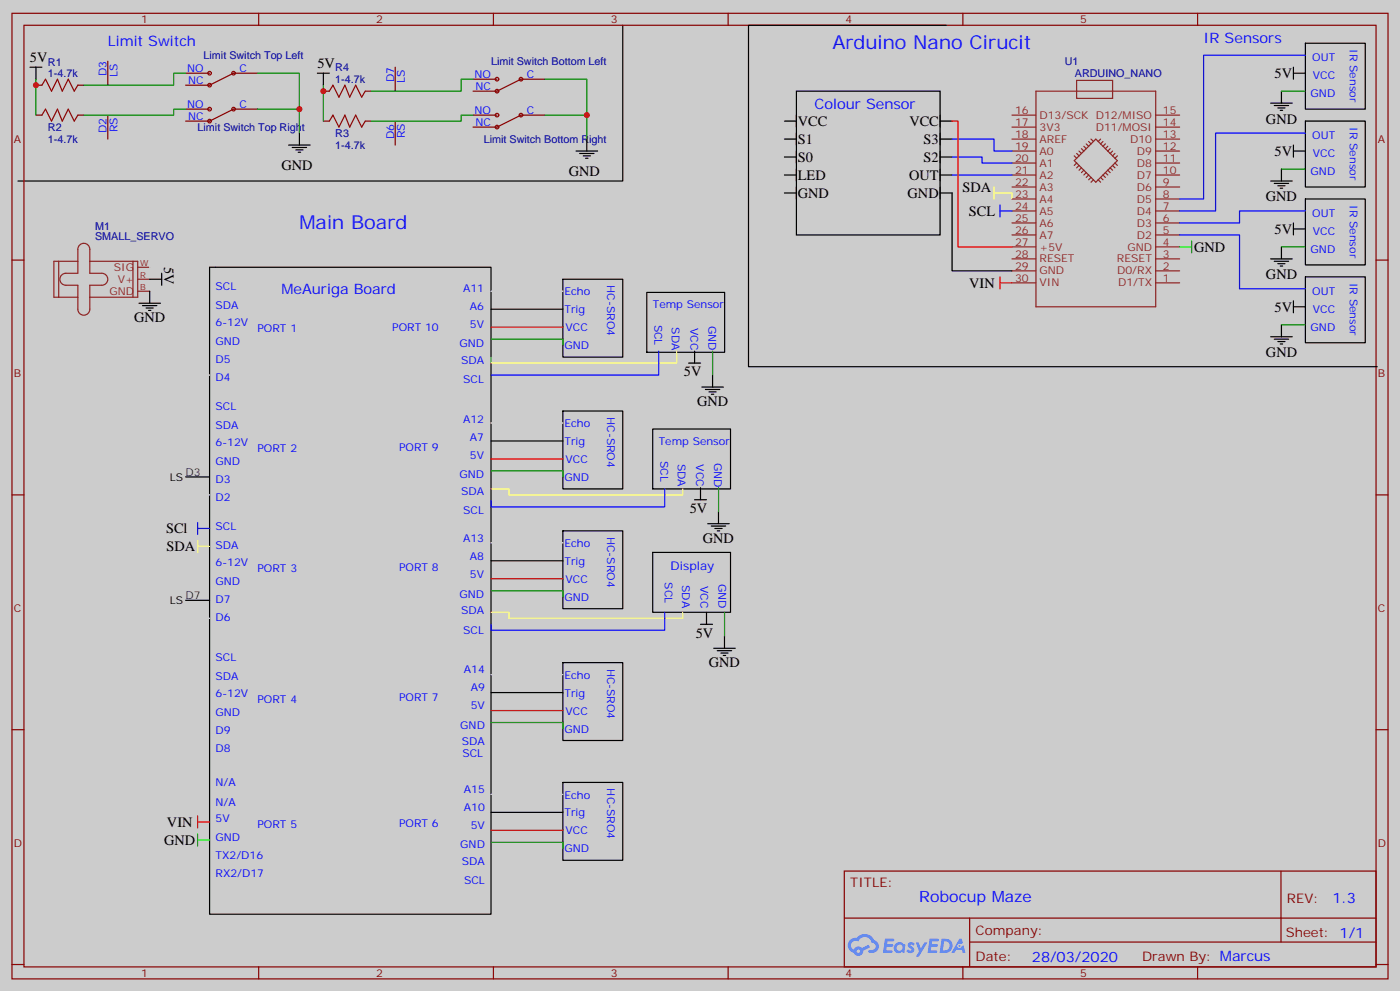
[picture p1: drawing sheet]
<svg xmlns="http://www.w3.org/2000/svg" width="412mm" height="292mm" viewBox="0 0 412 292" stroke-linecap="round" stroke-linejoin="round" font-family="sans-serif">
<path d="M0 0h412.4v291.8h-412.4z" fill="#ccc"/>
<g fill="none" stroke="#000" stroke-width=".35">
<path d="M183.4 7.4v45.9h-178.1M384.5 12.7h17.7v19.4h-17.7zM234.6 26.8h42.3v42.4h-42.3zM384.5 35.7h17.7v19.4h-17.7zM384.5 58.6h17.7v19.4h-17.7zM61.7 78.7h82.9v190.5h-82.9zM165.8 82.2h17.6v23h-17.6zM190.5 86.1h23v17.6h-23zM384.5 81.5h17.7v19.4h-17.7zM165.8 121h17.6v23h-17.6zM192.3 126.3h22.9v17.7h-22.9zM165.8 156.3h17.6v22.9h-17.6z"/>
<path d="M192.3 162.7h22.9v17.6h-22.9zM165.8 195.1h17.6v23h-17.6zM165.8 230.4h17.6v22.9h-17.6z"/>
</g>
<g fill="none" stroke="#870000" stroke-width=".35">
<path d="M3.5 3.9h405.4v284.4h-405.4zM7.1 7.4h398.2v277.3h-398.2zM76.2 3.9v3.5M145.3 3.9v3.5M214.5 3.9v3.5M283.6 3.9v3.5M352.8 3.9v3.5M3.5 76.6h3.6M405.3 76.6h3.6M3.5 145.7h3.6M405.3 145.7h3.6M3.5 214.9h3.6"/>
<path d="M405.3 214.9h3.6M248.7 256.5h156.6v28.2h-156.6zM377.3 256.5v20.9M248.7 270.4h156.5M285.6 277.4h119.6M285.6 270.4v14.1M3.5 284h3.6M76.2 284.7v3.6M145.3 284.7v3.6M214.5 284.7v3.6M283.6 284.7v3.6M352.8 284.7v3.6"/>
<path d="M405.3 284h3.6"/>
</g>
<g fill="#5487ff">
<path d="M267.7 277.7a1.22 1.22 0 0 1 1.7 .2l-.4 .6a.47 .47 0 0 0-.3-.4 .47 .47 0 0 0-.5 .2l.1 .2a1.14 1.14 0 0 1 .8 1.8 1.14 1.14 0 0 1-1.9 0l-.2-.2 .5-.6 .7 .5a.29 .29 0 0 0 .3-.3 .29 .29 0 0 0-.2-.3 1.04 1.04 0 0 1-.6-1.7z"/>
<path d="M260.7 276.4h2.4l.3 .2-.2 .5-1.8 .1-.1 .8h1.5l.3 .4-.3 .4h-1.6l-.2 1.1h1.7l.2 .3-.2 .3-2.6 .1z"/>
<path d="M273.8 276.4h2.4l.3 .2-.1 .5-1.8 .1-.2 .8h1.6l.3 .4-.4 .4h-1.6l-.1 1.1h1.7l.2 .3-.2 .3-2.6 .1z"/>
<path d="M282.6 276.4h.7l.3 1.3-.6 .3a.69 .69 0 0 0-1 .3 .69 .69 0 0 0 .4 .9 .69 .69 0 0 0 .9-.6l.5-.2 .6 2.2h-.8l-.2-.9h-1.8l-.5 .9h-.8z"/>
<path d="M269.8 277.5h.8l.6 1.8 1.1-1.8h.9l-2.6 4.2h-.8l.9-1.5z"/>
<path d="M277.4 276.4l-.6 4.2h1.3a2.11 2.11 0 0 0 2.5-2.1 2.11 2.11 0 0 0-2.5-2.1zM278.1 277.2a1.39 1.39 0 0 1 1.7 1.4 1.39 1.39 0 0 1-1.8 1.3h-.3z"/>
<path d="M263.7 278.1a1.54 1.54 0 0 0-.1 2.1 1.54 1.54 0 0 0 2.2 .1l.6 .3 .3-2.3-.2-.3h-.4a1.49 1.49 0 0 0-2.4 .1zM264 279.1a.94 .94 0 0 1 1.8 0 .94 .94 0 0 1-1.8 0z"/>
<path d="M250.4 276.8a2.18 2.18 0 0 0 1.1 3.7 1.44 1.44 0 0 0 1.6 .9 1.44 1.44 0 0 0 1.2-1.4l2-1-.5-.8-1.9 1a1.47 1.47 0 0 0-2.4 .4 1.39 1.39 0 0 1-.7-1.9 1.39 1.39 0 0 1 2-.5 2.12 2.12 0 0 1 2.2-1.3 2.12 2.12 0 0 1 1.9 1.7 1.14 1.14 0 0 1 1.1 1.4 1.14 1.14 0 0 1-1.7 .7 .43 .43 0 0 0-.5 .4 .43 .43 0 0 0 .4 .5 1.98 1.98 0 0 0 2.5-1.2 1.98 1.98 0 0 0-1.2-2.6 3.1 3.1 0 0 0-5.3-.6l-.9 .1zM252.3 280.1a.55 .55 0 0 1 1.1 0 .55 .55 0 0 1-1.1 0z"/>
<circle cx="282.6" cy="278.5" r=".26"/>
</g>
<path d="M12.3 25.1l1.1-1.8 1.8 3.5 1.7-3.5 1.4 3.5 1.8-3.5 1.8 3.5 1-1.7M12.3 33.9l1.1-1.8 1.8 3.6 1.7-3.6 1.4 3.6 1.8-3.6 1.8 3.6 1-1.8M97 35.7l1.1-1.8 1.7 3.5 1.8-3.5 1.4 3.5 1.8-3.5 1.7 3.5 1.1-1.7M97 26.8l1.1-1.7 1.7 3.5 1.8-3.5 1.4 3.5 1.8-3.5 1.7 3.5 1.1-1.8" fill="none" stroke="#a10000" stroke-width=".35"/>
<g fill="none" stroke="#870000" stroke-width=".35">
<path d="M31.7 18v7.1M116.4 19.8v7M10.6 25.1h1.7M10.6 33.9h1.7M22.9 25.1h1.8M22.9 33.9h1.8M31.7 33.9v7.1M54.7 25.1h7M54.7 21.6h7M54.7 32.1h7M54.7 35.7h7M68.8 21.6h7"/>
<path d="M68.8 32.1h7M95.2 35.7h1.8M95.2 26.8h1.8M107.6 35.7h1.8M107.6 26.8h1.8M116.4 35.7v7M139.3 33.9h7.1M139.3 37.4h7.1M139.3 23.3h7.1M139.3 26.8h7.1M153.5 33.9h7M153.5 23.3h7"/>
</g>
<g fill="none" stroke="#900" stroke-width=".35">
<path d="M68.8 21.6l-7.1 3.5M68.8 32.1l-7.1 3.6M153.5 33.9l-7.1 3.5M153.5 23.3l-7.1 3.5"/>
<circle cx="61.7" cy="25.1" r=".53"/>
<circle cx="61.7" cy="21.6" r=".53"/>
<circle cx="61.7" cy="35.7" r=".53"/>
<circle cx="61.7" cy="32.1" r=".53"/>
<circle cx="68.8" cy="32.1" r=".53"/>
<circle cx="68.8" cy="21.6" r=".53"/>
<circle cx="146.4" cy="37.4" r=".53"/>
<circle cx="146.4" cy="33.9" r=".53"/>
<circle cx="146.4" cy="26.8" r=".53"/>
<circle cx="146.4" cy="23.3" r=".53"/>
<circle cx="153.5" cy="33.9" r=".53"/>
<circle cx="153.5" cy="23.3" r=".53"/>
</g>
<g fill="none" stroke="#8c2424" stroke-width=".35">
<path d="M298.1 37.4h7.1M298.1 33.9h7.1M305.2 26.8h35.2v63.5h-35.2zM317.1 23.7h10.6v5.3h-10.6zM340.4 37.4h7.1M340.4 33.9h7.1M298.1 41h7.1M298.1 44.5h7.1M298.1 48h7.1M298.1 51.5h7.1M298.1 55.1h7.1M298.1 58.6h7.1"/>
<path d="M316.4 45.9l.7 .7M317.1 45.2l.8 .7M317.1 48l-.7 .7M317.9 44.5l.7 .7M317.9 48.7l-.8 .7M318.6 43.8l.7 .7M318.6 49.4l-.7 .7M319.3 43.1l.7 .7M319.3 50.1l-.7 .7M320 42.4l.7 .7M320 50.8l-.7 .7M320.7 41.7l.7 .7"/>
<path d="M320.7 51.5l-.7 .7M321.4 41l.7 .7M321.4 52.2l-.7 .8M322.1 53l-.7 .7M322.8 41l6.3 6.3-6.3 6.4-6.4-6.4zM323.5 53l.7 .7M324.2 52.2l.7 .8M324.2 41l-.7 .7M324.9 51.5l.7 .7M324.9 41.7l-.7 .7M325.6 42.4l-.7 .7M325.6 50.8l.7 .7"/>
<path d="M326.3 50.1l.7 .7M326.3 43.1l-.7 .7M327 43.8l-.7 .7M327 49.4l.7 .7M327.7 48.7l.7 .7M327.7 44.5l-.7 .7M328.4 48l.7 .7M328.4 45.2l-.7 .7M329.1 45.9l-.7 .7M340.4 41h7.1M340.4 44.5h7.1M340.4 48h7.1"/>
<path d="M340.4 51.5h7.1M340.4 55.1h7.1M340.4 58.6h7.1M17.3 76.9v10.6M22.9 76.9h-7v10.6h7M23.4 72.2a1.76 1.76 0 0 1 2-.4 1.76 1.76 0 0 1 1.1 1.6v7.1h3.5a1.76 1.76 0 0 1 1.8 1.7 1.76 1.76 0 0 1-1.8 1.8h-3.5v7.1a1.76 1.76 0 0 1-1.8 1.7 1.76 1.76 0 0 1-1.8-1.7v-7.1h-3.5a1.76 1.76 0 0 1-1.8-1.8 1.76 1.76 0 0 1 1.8-1.7h3.5v-7.1zM26.5 76.9h14.1v10.6h-14.1M39.2 76.9v10.6M40.6 78.7h3.5M298.1 62.1h7.1M298.1 65.7h7.1M298.1 69.2h7.1"/>
<path d="M298.1 72.7h7.1M298.1 76.2h7.1M298.1 79.8h7.1M340.4 62.1h7.1M340.4 65.7h7.1M340.4 69.2h7.1M340.4 72.7h7.1M340.4 76.2h7.1M340.4 79.8h7.1M40.6 82.2h3.5M40.6 85.8h3.5M298.1 83.3h7.1"/>
<path d="M340.4 83.3h7.1"/>
</g>
<path d="M44.1 78.7v-1.8h8.8v33.6h8.8M54.7 145.7h7M54.7 182.1h7" fill="none" stroke="#fff" stroke-width=".35"/>
<g fill="none" stroke="#000" stroke-width=".35">
<path d="M8.8 19.8h3.5M10.6 19.8v3.5M278.7 7.4h-58.2v100.6h185.2M381 19.8v3.5M88.2 39.2v3.5M93.5 21.6h3.5M95.2 21.6v3.5M231.1 35.7h3.5M234.6 33.9v3.5M234.6 39.2v3.5M276.9 35.7h3.6M276.9 33.9v3.5"/>
<path d="M276.9 39.2v3.5M374.3 30.4h6.3M375.4 31.1h4.2M376.4 31.8h2.1M377.1 32.5h.7M377.5 26.8v3.6M381 21.6h3.5M85 42.7h6.4M86.1 43.4h4.2M87.1 44.1h2.2M87.8 44.8h.7M169.7 44.5h6.3"/>
<path d="M170.7 45.2h4.3M171.8 45.9h2.1M172.5 46.6h.7M172.9 41v3.5M231.1 41h3.5M231.1 46.2h3.5M231.1 51.5h3.5M231.1 56.8h3.5M234.6 44.5v3.5M234.6 49.8v3.5M234.6 55.1v3.5M276.9 56.8h3.6v23h17.6"/>
<path d="M276.9 44.5v3.5M276.9 49.8v3.5M276.9 55.1v3.5M276.9 41h3.6M276.9 46.2h3.6M276.9 51.5h3.6M374.3 53.3h6.3M375.4 54h4.2M376.4 54.7h2.1M377.1 55.4h.7M377.5 49.8v3.5M381 42.7v3.5"/>
<path d="M381 44.5h3.5M374.3 76.2h6.3M375.4 76.9h4.2M376.4 77.6h2.1M377.1 78.4h.7M377.5 72.7v3.5M381 65.7v3.5M381 67.4h3.5M40.9 89.3h6.4M42 90h4.2M43 90.7h2.2M43.7 91.4h.7"/>
<path d="M44.1 85.8v3.5M44.1 82.2h3.5M47.6 80.5v3.5M144.6 91.1h21.2M374.3 99.2h6.3M375.4 99.9h4.2M377.5 95.6v3.6M381 88.6v3.5M381 90.3h3.5M202.8 106.9h3.6M204.6 103.4v3.5M206.7 114h6.4"/>
<path d="M207.8 114.7h4.2M208.8 115.4h2.2M209.5 116.1h.8M209.9 110.5v3.5M376.4 100.6h2.1M377.1 101.3h.7M144.6 129.9h21.2M54.7 140.4h7M204.6 147.2h3.5M206.4 143.6v3.6M208.5 154.2h6.3M209.5 154.9h4.3"/>
<path d="M210.6 155.6h2.1M211.3 156.3h.7M211.6 150.7v3.5M54.7 176.8h7M144.6 165.1h21.2M206.4 183.8h3.5M208.1 180.3v3.5M210.2 190.9h6.4M211.3 191.6h4.2M212.3 192.3h2.2M213.1 193h.7M213.4 187.4v3.5"/>
<path d="M144.6 203.9h21.2M144.6 239.2h21.2"/>
</g>
<g fill="none" stroke="#00f" stroke-width=".35">
<path d="M384.5 16.3h-30v42.3h-7M384.5 39.2h-26.4v22.9h-10.6M280.5 41h12.3v3.5h5.3M280.5 46.2h8.8v1.8h8.8M280.5 51.5h17.6M294.6 62.1h3.5M294.6 60.4v3.5M347.5 69.2h17.6v15.9h19.4M384.5 62.1h-19.4v3.6h-17.6M194 103.4v7.1h-49.4M58.2 155.6h3.5M58.2 153.8v3.6"/>
<path d="M195.8 144v5.3h-51.2v-1.8M195.8 180.3v5.3h-51.2v-1.8"/>
</g>
<path d="M292.8 56.8h5.3v1.8M292.8 55.1v3.5M199.3 103.4v3.5h-54.7v-1.7M58.2 159.1v3.6M144.6 144h5.3v1.7h51.2v-1.7M58.2 160.9h3.5M144.6 180.3h5.3v1.8h51.2v-1.8" fill="none" stroke="#ff0" stroke-width=".35"/>
<path d="M347.5 72.7h3.5M351 70.9v3.6M58.2 247.3h3.5M58.2 245.6v3.5" fill="none" stroke="#0f0" stroke-width=".35"/>
<path d="M280.5 35.7h1.7v37h15.9M144.6 96.3h21.2M294.6 83.3h3.5M294.6 81.5v3.6M144.6 135.1h21.2M144.6 170.4h21.2M144.6 209.2h21.2M58.2 242h3.5M58.2 240.3v3.5M144.6 244.5h21.2" fill="none" stroke="#f00" stroke-width=".35"/>
<g fill="none" stroke="#008700" stroke-width=".35">
<path d="M10.6 23.3v10.6M54.7 21.6h-3.5v3.5h-26.5M54.7 32.1h-3.5v1.8h-26.5M75.8 21.6h12.4v17.6M75.8 32.1h12.4M95.2 25.1v10.6M139.3 33.9h-3.5v1.8h-26.4M139.3 23.3h-3.5v3.5h-26.4M160.5 23.3h12.4v17.7M160.5 33.9h12.4M377.5 26.8h7M377.5 49.8h7"/>
<path d="M377.5 72.7h7M144.6 99.9h21.2v1.7M377.5 95.6h7M209.9 103.4v7.1M144.6 138.7h21.2v1.7M211.7 143.6v7.1M144.6 174h21.2v1.7M213.4 180.3v7.1M144.6 212.8h21.2v1.7M144.6 248h21.2v1.8"/>
</g>
<g fill="#fff" stroke="#fff" stroke-width=".35">
<path d="M144.6 233.9h21.2z"/>
<path d="M144.6 198.6h21.2z"/>
<path d="M144.6 159.8h21.2z"/>
<path d="M144.6 124.6h21.2z"/>
<path d="M144.6 85.8h21.2z"/>
</g>
<g fill="#c00">
<circle cx="95.3" cy="26.8" r=".88"/>
<circle cx="172.9" cy="33.9" r=".88"/>
<circle cx="88.2" cy="32.1" r=".88"/>
<circle cx="10.6" cy="25.1" r=".88"/>
</g>
<g font-size="5.6" fill="#00f">
<text x="245.2" y="14.5">Arduino Nano Cirucit</text>
<text x="88.2" y="67.4">Main Board</text>
</g>
<text font-size="4.6" fill="#00f" x="270.8" y="265.5">Robocup Maze</text>
<g font-size="4.2" fill="#00f">
<text x="31.7" y="13.4">Limit Switch</text>
<text x="354.5" y="12.7">IR Sensors</text>
<text x="239.9" y="32.1">Colour Sensor</text>
<text x="82.9" y="86.5">MeAuriga Board</text>
<text x="392.5" y="265.8">1.3</text>
<text x="304" y="283.1">28/03/2020</text>
</g>
<g font-size="4.2">
<text x="8.8" y="18.3">5V</text>
<text x="93.5" y="20.1">5V</text>
<text x="375.4" y="22.9">5V</text>
<text x="235" y="37.1">VCC</text>
<text x="267.9" y="37.1">VCC</text>
<text x="372.9" y="36.4">GND</text>
<text x="235" y="47.6">S0</text>
<text x="235" y="42.3">S1</text>
<text x="272.1" y="42.3">S3</text>
<text x="272.1" y="47.6">S2</text>
<text x="375.4" y="45.9">5V</text>
<text x="82.9" y="50.1">GND</text>
<text x="167.6" y="51.8">GND</text>
<text x="235" y="52.9">LED</text>
<text x="267.8" y="52.9">OUT</text>
<text x="235" y="58.2">GND</text>
<text x="267.4" y="58.2">GND</text>
<text x="283.5" y="56.5">SDA</text>
<text x="372.9" y="59.3">GND</text>
<text x="285.4" y="63.5">SCL</text>
<text x="375.4" y="68.8">5V</text>
<text x="351.7" y="74.1">GND</text>
<text x="48.3" y="78.7" transform="rotate(90 48.3 78.7)">5V</text>
<text x="372.9" y="82.2">GND</text>
<text x="285.5" y="84.7">VIN</text>
<text x="39.5" y="94.9">GND</text>
<text x="375.4" y="91.7">5V</text>
<text x="372.9" y="105.2">GND</text>
<text x="201.4" y="110.8">5V</text>
<text x="205.3" y="119.6">GND</text>
<text x="203.2" y="151">5V</text>
<text x="48.9" y="157">SCl</text>
<text x="207.1" y="159.9">GND</text>
<text x="49" y="162.3">SDA</text>
<text x="204.9" y="187.7">5V</text>
<text x="208.8" y="196.5">GND</text>
<text x="49.2" y="243.5">VIN</text>
<text x="48.3" y="248.7">GND</text>
</g>
<g font-size="3.9" fill="#800">
<text x="250.5" y="261.1">TITLE:</text>
<text x="379.1" y="265.8">REV:</text>
<text x="287.4" y="275.3">Company:</text>
<text x="378.7" y="275.9">Sheet: 1/1</text>
<text x="287.4" y="283">Date:</text>
<text x="336.4" y="283.1">Drawn By: Marcus</text>
</g>
<text font-size="3.5" fill="#00f" x="197.6" y="168">Display</text>
<g font-size="3.2" fill="#800">
<text x="41.6" y="6.9">1</text>
<text x="110.8" y="6.9">2</text>
<text x="179.9" y="6.9">3</text>
<text x="249.1" y="6.9">4</text>
<text x="318.2" y="6.9">5</text>
<text x="4.1" y="42">A</text>
<text x="405.9" y="42">A</text>
<text x="4.1" y="111.2">B</text>
<text x="405.9" y="111.2">B</text>
<text x="4.1" y="180.3">C</text>
<text x="405.9" y="180.3">C</text>
<text x="4.1" y="249.4">D</text>
<text x="405.9" y="249.4">D</text>
<text x="41.6" y="287.7">1</text>
<text x="110.8" y="287.7">2</text>
<text x="179.9" y="287.7">3</text>
<text x="249.1" y="287.7">4</text>
<text x="318.2" y="287.7">5</text>
</g>
<g font-size="3.2" fill="#000080">
<text x="60" y="17.5">Limit Switch Top Left</text>
<text x="14.1" y="22.8">1-4.7k</text>
<text x="14.1" y="19.3">R1</text>
<text x="98.8" y="21.1">R4</text>
<text x="144.6" y="19.2">Limit Switch Bottom Left</text>
<text x="313.6" y="19.2">U1</text>
<text x="316.6" y="22.6">ARDUINO_NANO</text>
<text x="98.8" y="24.6">1-4.7k</text>
<text x="14.1" y="38.7">R2</text>
<text x="58.2" y="38.7">Limit Switch Top Right</text>
<text x="98.8" y="40.5">R3</text>
<text x="14.1" y="42.2">1-4.7k</text>
<text x="98.8" y="44">1-4.7k</text>
<text x="142.5" y="42.1">Limit Switch Bottom Right</text>
<text x="28" y="70.6">SMALL_SERVO</text>
<text x="28" y="67.6">M1</text>
</g>
<g font-size="3.2" fill="#00f">
<text x="397.6" y="14.5" transform="rotate(90 397.6 14.5)">IR Sensor</text>
<text x="31.4" y="22.5" transform="rotate(-90 31.4 22.5)">D3</text>
<text x="34.6" y="22.6" transform="rotate(-90 34.6 22.6)">LS</text>
<text x="55.1" y="21.2">NO</text>
<text x="70.6" y="21.2">C</text>
<text x="139.8" y="23">NO</text>
<text x="155.2" y="23">C</text>
<text x="386.6" y="18">OUT</text>
<text x="386.7" y="23.3">VCC</text>
<text x="55.4" y="24.7">NC</text>
<text x="116.1" y="24.2" transform="rotate(-90 116.1 24.2)">D7</text>
<text x="119.2" y="24.4" transform="rotate(-90 119.2 24.4)">LS</text>
<text x="140" y="26.5">NC</text>
<text x="386.1" y="28.6">GND</text>
<text x="55.1" y="31.8">NO</text>
<text x="55.4" y="35.3">NC</text>
<text x="70.6" y="31.8">C</text>
<text x="139.8" y="33.5">NO</text>
<text x="155.2" y="33.5">C</text>
<text x="31.4" y="39.2" transform="rotate(-90 31.4 39.2)">D2</text>
<text x="34.6" y="39" transform="rotate(-90 34.6 39)">RS</text>
<text x="116.1" y="41" transform="rotate(-90 116.1 41)">D6</text>
<text x="119.2" y="40.7" transform="rotate(-90 119.2 40.7)">RS</text>
<text x="140" y="37.1">NC</text>
<text x="386.6" y="41">OUT</text>
<text x="397.6" y="37.4" transform="rotate(90 397.6 37.4)">IR Sensor</text>
<text x="386.7" y="46.2">VCC</text>
<text x="386.1" y="51.5">GND</text>
<text x="386.6" y="63.9">OUT</text>
<text x="397.6" y="60.4" transform="rotate(90 397.6 60.4)">IR Sensor</text>
<text x="386.7" y="69.2">VCC</text>
<text x="386.1" y="74.5">GND</text>
<text x="178.9" y="84" transform="rotate(90 178.9 84)">HC-SRO4</text>
<text x="397.6" y="83.3" transform="rotate(90 397.6 83.3)">IR Sensor</text>
<text x="63.5" y="85.4">SCL</text>
<text x="136.4" y="86">A11</text>
<text x="166.3" y="87">Echo</text>
<text x="386.6" y="86.8">OUT</text>
<text x="63.5" y="96">6-12V</text>
<text x="63.5" y="91.1">SDA</text>
<text x="138.4" y="91.3">A6</text>
<text x="166.2" y="92.3">Trig</text>
<text x="192.3" y="90.7">Temp Sensor</text>
<text x="192.8" y="95.6" transform="rotate(90 192.8 95.6)">SCL</text>
<text x="386.7" y="92.1">VCC</text>
<text x="63.5" y="101.6">GND</text>
<text x="75.8" y="97.8">PORT 1</text>
<text x="115.5" y="97.4">PORT 10</text>
<text x="138.4" y="96.6">5V</text>
<text x="166.6" y="97.6">VCC</text>
<text x="197.9" y="96.3" transform="rotate(90 197.9 96.3)">SDA</text>
<text x="203.4" y="96.5" transform="rotate(90 203.4 96.5)">VCC</text>
<text x="208.7" y="96" transform="rotate(90 208.7 96)">GND</text>
<text x="386.1" y="97.4">GND</text>
<text x="63.5" y="106.9">D5</text>
<text x="135.3" y="102.2">GND</text>
<text x="135.8" y="107.2">SDA</text>
<text x="166.3" y="102.8">GND</text>
<text x="63.5" y="112.2">D4</text>
<text x="136.5" y="112.8">SCL</text>
<text x="63.5" y="120.8">SCL</text>
<text x="136.4" y="124.5">A12</text>
<text x="166.3" y="125.8">Echo</text>
<text x="178.9" y="122.8" transform="rotate(90 178.9 122.8)">HC-SRO4</text>
<text x="63.5" y="126.4">SDA</text>
<text x="63.5" y="131.4">6-12V</text>
<text x="138.4" y="129.8">A7</text>
<text x="166.2" y="131.1">Trig</text>
<text x="194" y="130.9">Temp Sensor</text>
<text x="63.5" y="137">GND</text>
<text x="75.8" y="133.1">PORT 2</text>
<text x="117.6" y="132.8">PORT 9</text>
<text x="138.4" y="135">5V</text>
<text x="166.6" y="136.4">VCC</text>
<text x="194.5" y="135.8" transform="rotate(90 194.5 135.8)">SCL</text>
<text x="199.7" y="136.6" transform="rotate(90 199.7 136.6)">SDA</text>
<text x="205.1" y="136.8" transform="rotate(90 205.1 136.8)">VCC</text>
<text x="210.4" y="136.2" transform="rotate(90 210.4 136.2)">GND</text>
<text x="63.5" y="142.3">D3</text>
<text x="135.3" y="140.7">GND</text>
<text x="166.3" y="141.6">GND</text>
<text x="63.5" y="147.6">D2</text>
<text x="135.8" y="145.6">SDA</text>
<text x="136.5" y="151.3">SCL</text>
<text x="63.5" y="156.1">SCL</text>
<text x="63.5" y="161.7">SDA</text>
<text x="136.4" y="159.7">A13</text>
<text x="166.3" y="161.1">Echo</text>
<text x="178.9" y="158.1" transform="rotate(90 178.9 158.1)">HC-SRO4</text>
<text x="63.5" y="166.7">6-12V</text>
<text x="138.4" y="165">A8</text>
<text x="166.2" y="166.3">Trig</text>
<text x="63.5" y="172.3">GND</text>
<text x="75.8" y="168.4">PORT 3</text>
<text x="117.6" y="168.1">PORT 8</text>
<text x="138.4" y="170.3">5V</text>
<text x="166.6" y="171.6">VCC</text>
<text x="195.8" y="171.5" transform="rotate(90 195.8 171.5)">SCL</text>
<text x="200.9" y="172.3" transform="rotate(90 200.9 172.3)">SDA</text>
<text x="206.4" y="172.5" transform="rotate(90 206.4 172.5)">VCC</text>
<text x="211.7" y="171.9" transform="rotate(90 211.7 171.9)">GND</text>
<text x="63.5" y="177.6">D7</text>
<text x="135.3" y="176">GND</text>
<text x="166.3" y="176.9">GND</text>
<text x="63.5" y="182.9">D6</text>
<text x="135.8" y="180.9">SDA</text>
<text x="136.5" y="186.5">SCL</text>
<text x="63.5" y="194.5">SCL</text>
<text x="178.9" y="196.9" transform="rotate(90 178.9 196.9)">HC-SRO4</text>
<text x="63.5" y="200.2">SDA</text>
<text x="136.7" y="198.3">A14</text>
<text x="138.7" y="203.6">A9</text>
<text x="166.3" y="199.9">Echo</text>
<text x="63.5" y="205.1">6-12V</text>
<text x="75.8" y="206.9">PORT 4</text>
<text x="117.6" y="206.5">PORT 7</text>
<text x="138.7" y="208.9">5V</text>
<text x="166.2" y="205.1">Trig</text>
<text x="63.5" y="210.7">GND</text>
<text x="135.6" y="214.5">GND</text>
<text x="166.3" y="215.7">GND</text>
<text x="166.6" y="210.4">VCC</text>
<text x="63.5" y="221.3">D8</text>
<text x="63.5" y="216">D9</text>
<text x="136.1" y="219.5">SDA</text>
<text x="136.2" y="222.9">SCL</text>
<text x="63.5" y="231.6">N/A</text>
<text x="136.7" y="233.6">A15</text>
<text x="178.9" y="232.2" transform="rotate(90 178.9 232.2)">HC-SRO4</text>
<text x="63.5" y="237.2">N/A</text>
<text x="136.7" y="238.9">A10</text>
<text x="166.3" y="235.1">Echo</text>
<text x="63.5" y="242.1">5V</text>
<text x="75.8" y="243.9">PORT 5</text>
<text x="117.6" y="243.6">PORT 6</text>
<text x="138.7" y="244.2">5V</text>
<text x="166.2" y="240.4">Trig</text>
<text x="166.6" y="245.7">VCC</text>
<text x="63.5" y="247.8">GND</text>
<text x="135.6" y="249.8">GND</text>
<text x="166.3" y="251">GND</text>
<text x="63.5" y="253.1">TX2/D16</text>
<text x="136.1" y="254.7">SDA</text>
<text x="63.5" y="258.4">RX2/D17</text>
<text x="136.7" y="260.4">SCL</text>
</g>
<g font-size="3.2" fill="#8d2323">
<text x="299" y="33.5">16</text>
<text x="306.2" y="35">D13/SCK D12/MISO</text>
<text x="342.5" y="33.5">15</text>
<text x="299" y="40.6">18</text>
<text x="299" y="37.1">17</text>
<text x="306.2" y="38.5">3V3</text>
<text x="322.8" y="38.5">D11/MOSI</text>
<text x="342.5" y="37.1">14</text>
<text x="342.5" y="40.6">13</text>
<text x="299" y="47.7">20</text>
<text x="299" y="44.1">19</text>
<text x="306.2" y="45.5">A0</text>
<text x="306.2" y="42">AREF</text>
<text x="332.9" y="42">D10</text>
<text x="334.9" y="45.5">D9</text>
<text x="342.5" y="44.1">12</text>
<text x="342.5" y="47.7">11</text>
<text x="299" y="51.2">21</text>
<text x="306.2" y="52.6">A2</text>
<text x="306.2" y="49.1">A1</text>
<text x="334.9" y="49.1">D8</text>
<text x="334.9" y="52.6">D7</text>
<text x="342.5" y="51.2">10</text>
<text x="299" y="58.2">23</text>
<text x="299" y="54.7">22</text>
<text x="306.2" y="59.7">A4</text>
<text x="306.2" y="56.1">A3</text>
<text x="334.9" y="56.1">D6</text>
<text x="334.9" y="59.7">D5</text>
<text x="342.5" y="54.7">9</text>
<text x="342.5" y="58.2">8</text>
<text x="299" y="65.3">25</text>
<text x="299" y="61.8">24</text>
<text x="306.2" y="63.2">A5</text>
<text x="334.9" y="63.2">D4</text>
<text x="342.5" y="61.8">7</text>
<text x="342.5" y="65.3">6</text>
<text x="299" y="68.8">26</text>
<text x="306.2" y="70.2">A7</text>
<text x="306.2" y="66.7">A6</text>
<text x="334.9" y="66.7">D3</text>
<text x="334.9" y="70.2">D2</text>
<text x="342.5" y="68.8">5</text>
<text x="299" y="75.9">28</text>
<text x="299" y="72.4">27</text>
<text x="306.2" y="77.3">RESET</text>
<text x="306.2" y="73.8">+5V</text>
<text x="329" y="77.3">RESET</text>
<text x="332.1" y="73.8">GND</text>
<text x="342.5" y="72.4">4</text>
<text x="342.5" y="75.9">3</text>
<text x="33.5" y="79.8">SIG</text>
<text x="34.7" y="83.3">V+</text>
<text x="299" y="82.9">30</text>
<text x="299" y="79.4">29</text>
<text x="306.2" y="80.8">GND</text>
<text x="329.1" y="80.8">D0/RX</text>
<text x="342.5" y="79.4">2</text>
<text x="342.5" y="82.9">1</text>
<text x="32.2" y="86.8">GND</text>
<text x="306.2" y="84.3">VIN</text>
<text x="329.3" y="84.3">D1/TX</text>
</g>
<g font-size="3.2">
<text x="50" y="141.5">LS</text>
<text x="50" y="177.8">LS</text>
</g>
<g font-size="3.2" fill="#333">
<text x="54.7" y="140.1">D3</text>
<text x="54.7" y="176.4">D7</text>
</g>
<g font-size="3.2" fill="#fff">
<text x="54.7" y="145.7">D2</text>
<text x="54.7" y="182.1">D6</text>
</g>
<g font-size="2.5" fill="#8d2323">
<text x="41.3" y="78.4">W</text>
<text x="41.3" y="81.9">R</text>
<text x="41.3" y="85.4">B</text>
</g>
</svg>
